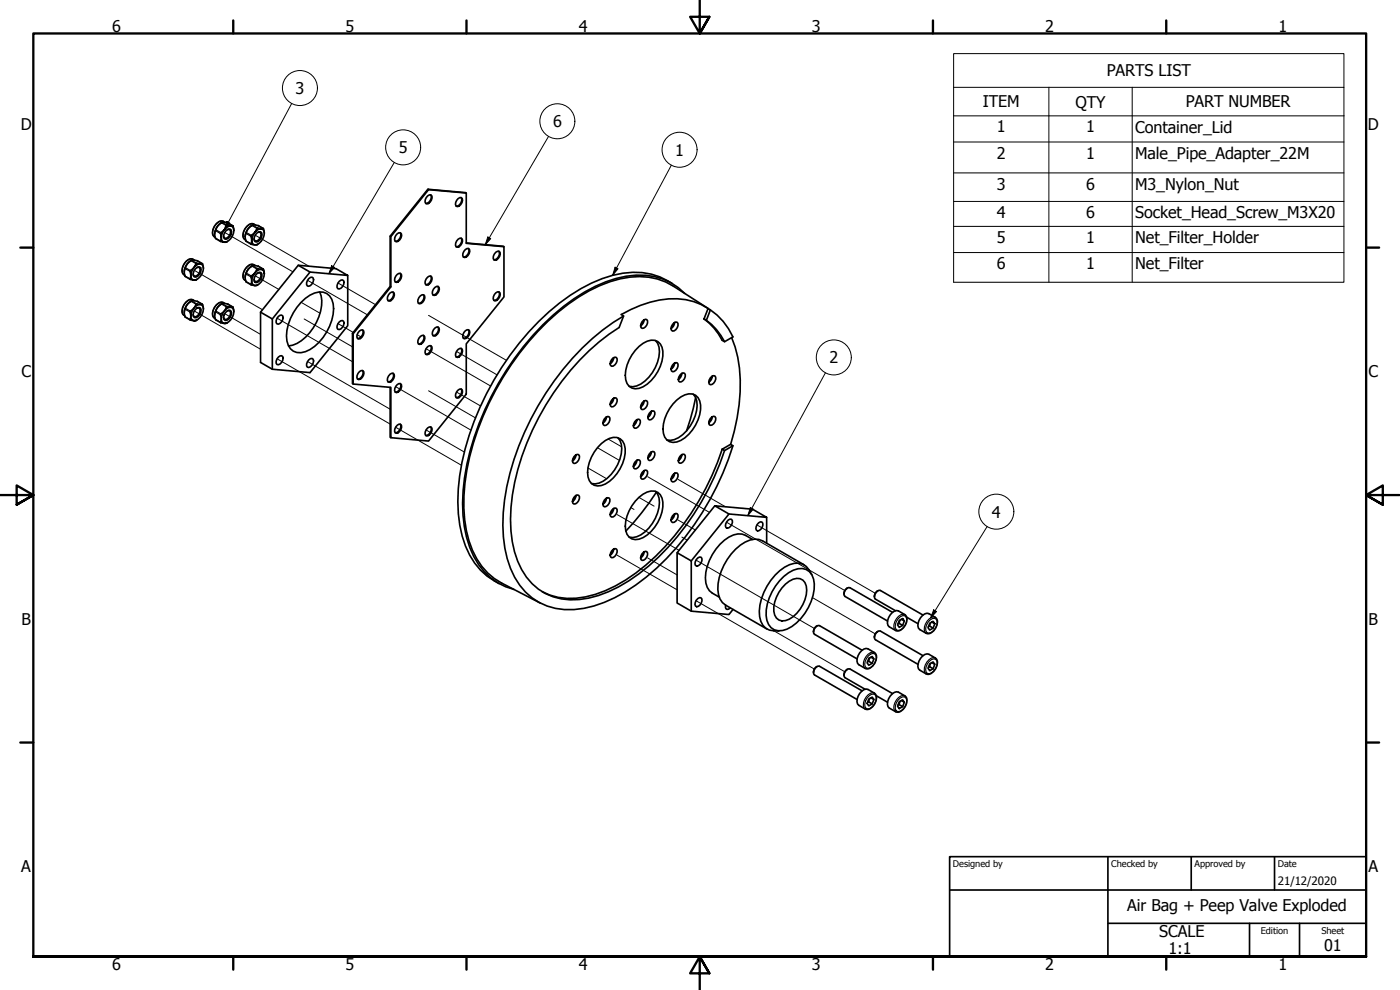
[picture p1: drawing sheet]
<svg xmlns="http://www.w3.org/2000/svg" width="420mm" height="297mm" viewBox="0 0 420 297" stroke-linecap="round" stroke-linejoin="round" font-family="sans-serif">
<!-- layer: Tweak Trail (ISO) -->
<g fill="none" stroke="#000" stroke-width=".3">
<path d="M67.4 69.8l20.5 11.8M76.6 70.6l16.1 9.3M58.3 81.1l20.5 11.8M58.3 93.3l19.9 11.5M67.4 94.1l10.8 6.2M76.6 82.8l7.1 4M83.2 95.5l22.6 13M90.4 90.7l5.7 3.3M91.3 95.7l14.5 8.4M92.3 84.1l17.9 10.4M101.4 84.9l11.3 6.5M101.4 97.1l4.6 2.6"/>
<path d="M128.6 94.6l23.4 13.5M83.2 107.7l33.9 19.5M92.3 108.5l24.8 14.3M107.2 100.4l1.2 .7M118.7 116l22.6 13M127.9 104.6l19.3 11.2M128.6 117.2l14.1 8.2M137 105.4l12.2 7.1M137 117.6l7.2 4.2M118.7 128.2l19.8 11.4M127.9 129l11.5 6.6M171.9 137.8l.3 .2"/>
<path d="M179.3 134.3l6.6 3.8M181.7 125.3l.3 .1M182.5 131.7l4.1 2.4M176.5 140.4l5.6 3.2M185.2 154.4l18.6 10.7M189.3 152.3l1 .5M191.7 149.2l4.6 2.7M194.4 143l18.5 10.7M203.5 143.8l14.2 8.3M203.5 156l5.2 3M218 156.7l35.5 20.5M227.2 157.5l35.5 20.5"/>
<path d="M185.2 166.6l18 10.4M194.4 167.4l8.8 5.1M204.6 161.1l1.6 1M208.9 168.1l35.5 20.5M243.8 179.3l18.9 10.9M208.9 180.2l35.5 20.5M232.2 189.3l21.3 12.3"/>
</g>
<!-- layer: Visible (ISO) -->
<g fill="none" stroke="#000" stroke-width=".5">
<path d="M128.4 58.8l.9-.3a1.79 1.79 0 0 1-1.2 2.7l-.4-.2a1.86 1.86 0 0 1 .7-2.2zM128.4 56.8l-11.3 14.1 .2 .1M128.6 56.9l11.3 1v15.1l11.3 1v15.1l-11.3 14.1v15.1l-11.3 14-11.3-1v-15.1l-11.3-1v-15.1l11.3-14v-15.1zM128.6 56.9l-.2-.1 11.5 1.1M129.2 58.5a1.86 1.86 0 0 1-1.4 2.5M137.5 59.6l1-.3a1.78 1.78 0 0 1-1.2 2.7l-.4-.2a1.86 1.86 0 0 1 .6-2.2zM138.4 59.3a1.85 1.85 0 0 1-1.5 2.6M57.4 78.1l-.2 .2a4.1 4.1 0 0 0-1.9 3.3M58.4 78.1l-.8-.4a3.4 3.4 0 0 0-2.7 4.5l.5 .4M60.7 79.1l.3 1.4M60.7 79.1l-1.8-.1-.7 1.3a1.6 1.6 0 0 1 2.7-.5 3.6 3.6 0 0 1-2.7 4.2l1-.2M60.7 79.1a4.5 4.5 0 0 0-2.6-1.1 3.7 3.7 0 0 0-2.5 5l1.5 .8"/>
<path d="M66.3 69.8l1.1-.9-.9 1.6-.1 .8zM66.4 71.3l.1 .7 .3 .5 .6 .2-1.2-.3zM66.6 66.8l-.3 .1a4.1 4.1 0 0 0-1.9 3.3M67.5 66.7l-.8-.4a3.3 3.3 0 0 0-2.6 4.5l.5 .4M67.9 69.1l.6-.3 .5-.1a1.73 1.73 0 0 1-.6 2.9l-.6 .2-.4-.1a1.99 1.99 0 0 1 .5-2.6zM68 67.6l1.2 .2-.6 .1-1.2 1zM68.2 68.9l.5-.1 .4 .2a1.97 1.97 0 0 1-1.4 2.5l-.4-.2-.2-.5M69.8 67.7l.4 1.4M69.8 67.7l-.6 .1 .5 .2 .5 1.1M69.9 67.7a4.4 4.4 0 0 0-2.6-1 3.7 3.7 0 0 0-2.6 4.9l1.5 .8M70.2 69.1a3.6 3.6 0 0 1-2.8 3.6l.9-.3M73.6 71l.3 1.4 1.5 .9"/>
<path d="M75.4 70.6l1.1-.9-.5 .8-.5 1.6zM75.7 79.8l-.2 .1a4.1 4.1 0 0 0-1.9 3.3M75.7 67.6l-.2 .1a4.1 4.1 0 0 0-1.9 3.3M76.6 79.7l-.7-.4a3.3 3.3 0 0 0-2.7 4.5l.5 .4M76.6 67.5l-.7-.4a3.3 3.3 0 0 0-2.7 4.6l.5 .3M77.1 69.9l.6-.4 .5 .1a2.02 2.02 0 0 1-1.3 3l-.5-.2a2.12 2.12 0 0 1 .7-2.5zM77.2 68.4l1.2 .2-1.3 .5-.6 .6zM77.4 69.7l.5-.1 .3 .3a1.96 1.96 0 0 1-1.4 2.4l-.4-.1-.2-.5M77.5 79.9a2.7 2.7 0 0 0-3.7 2.3 2.72 2.72 0 0 0 .1 2.4l1.5 .8M77.5 67.7a2.7 2.7 0 0 0-3.7 2.3l-.2 1M77.5 79.9h.1M77.5 67.7h.1"/>
<path d="M77.5 79.9l1.5 .8M77.5 67.7l1.5 .9M79 68.6a3.6 3.6 0 0 1-2.5 4.9l-.5-.2-.5-1.2-.2 1a2.01 2.01 0 0 0 2.1 .1M79 68.6h-.6l.5 .2 .4 1.2M89.5 79.6l3.5 2-11.3 14.1M117.1 70.9v15l.2 .2M119.2 70.1l1-.2a1.78 1.78 0 0 1-1.2 2.6l-.4-.1a1.86 1.86 0 0 1 .6-2.3zM120.1 69.8a1.86 1.86 0 0 1-1.5 2.6M137.5 71.8l1-.3a1.79 1.79 0 0 1-1.2 2.7l-.4-.2a1.86 1.86 0 0 1 .6-2.2zM138.4 71.5a1.85 1.85 0 0 1-1.5 2.5M139.7 74.9l.9-.3a1.78 1.78 0 0 1-1.2 2.7l-.3-.2a1.86 1.86 0 0 1 .6-2.2zM139.9 72.9l11.3 1.1"/>
<path d="M140.6 74.6a1.86 1.86 0 0 1-1.5 2.5M148.8 75.7l1-.3a1.79 1.79 0 0 1-1.2 2.7l-.4-.2a1.86 1.86 0 0 1 .6-2.2zM149.7 75.4a1.85 1.85 0 0 1-1.5 2.5M57.1 81.2l1.1-.9-.8 1.6-.1 .8zM57.3 94.9l.1 .7 .3 .4 .5 .2-1.2-.2zM57.3 82.7l.1 .7 .3 .4 .5 .2-1.2-.2zM57.4 90.3l-.2 .2a4.1 4.1 0 0 0-1.9 3.2M58.4 90.2l-.8-.3a3.3 3.3 0 0 0-2.7 4.5l.5 .3M58.6 92.9l.6-.5 .5-.2 .4 .2a2.07 2.07 0 0 1-1.7 2.9 1.67 1.67 0 0 1 .2-2.4zM58.7 80.6l.6-.4 .5-.1 .4 .2a2.04 2.04 0 0 1-1.9 2.8 1.84 1.84 0 0 1 .4-2.5zM59.1 92.5l.5-.1 .4 .2a1.97 1.97 0 0 1-1.5 2.5l-.4-.2-.1-.5M59.1 80.3l.5-.1 .4 .2a1.97 1.97 0 0 1-1.5 2.5l-.4-.2-.1-.5"/>
<path d="M60.7 91.3l.3 1.4M60.7 91.3h-1.9a3.9 3.9 0 0 1-1.8 2.2l.3 1.4a3.6 3.6 0 0 1 2.8-3.5 1.48 1.48 0 0 1 .8 2.1 3.5 3.5 0 0 1-2.7 2.7l1-.2M60.7 91.3a4.5 4.5 0 0 0-2.6-1.1 3.7 3.7 0 0 0-2.5 4.9l1.5 .9M66.6 91.1l-.3 .2a4.1 4.1 0 0 0-1.9 3.3M67.5 91.1l-.8-.4a3.3 3.3 0 0 0-2.6 4.5l.5 .4M67.7 93.8l1.1-.7 .4 .1a2.08 2.08 0 0 1-1.6 2.9 1.53 1.53 0 0 1 .1-2.3zM68 92l1.2 .2a3.5 3.5 0 0 0-2.7 4.2l.3 .5 .6 .2-1.2-.4a3.1 3.1 0 0 0 0-2.4l.1-.1a3.8 3.8 0 0 0 1.7-2.2zM68.2 93.3l.5-.1 .4 .2a1.96 1.96 0 0 1-1.4 2.5l-.4-.2-.2-.5M69.8 92.1a3.6 3.6 0 0 1-2.4 5l.9-.3M69.8 92.1l-.6 .1 .5 .2 .5 1.1M69.9 92.1a4.4 4.4 0 0 0-2.6-1.1 3.7 3.7 0 0 0-2.6 5l1.5 .8M77.2 80.6l1.2 .2-1.3 .5-.6 .6z"/>
<path d="M77.2 82l.6-.3 .5 .1a2.06 2.06 0 0 1-1.5 3l-.4-.3a2.24 2.24 0 0 1 .8-2.5zM77.4 81.9l.5-.1 .3 .2a1.97 1.97 0 0 1-1.4 2.5l-.4-.2-.2-.5M78.2 93.7l3.5 2v15.1M78.4 80.8h.6l.3 1.3-.4-1.1zM79.3 82.1a3.6 3.6 0 0 1-2.8 3.6 1.48 1.48 0 0 1-.8-2.2l.8-1.6-1.2 1.2a3 3 0 0 1 0 2.3l1.5 .3 .6-.3M83.5 95l1-.5a1.47 1.47 0 0 1-.5 2.5l-.5 .3-.4-.1a1.69 1.69 0 0 1 .4-2.2zM90.3 90.7a8.3 8.3 0 0 1 6.7-3 4.3 4.3 0 0 1 3.1 4.9 15.1 15.1 0 0 1-8.4 12.9 3.9 3.9 0 0 1-5.6-3.2 14.4 14.4 0 0 1 4.2-11.6zM92.7 83.6l.9-.4a1.47 1.47 0 0 1-.4 2.5l-1 .1a1.7 1.7 0 0 1 .5-2.2zM93 81.6l11.4 1-3.6-2-11.3-1-11.3 14.1v15l3.5 2.1 11.3 1 11.4-14.1v-15.1M96 87.6a10.9 10.9 0 0 1-1 9.1 13.3 13.3 0 0 1-7.2 6.9l-1.2 .2M101.8 84.4l1-.4a1.47 1.47 0 0 1-.5 2.5l-.9 .1a1.7 1.7 0 0 1 .4-2.2zM101.8 96.6l1-.4a1.28 1.28 0 0 1 0 2l-.5 .5-.9 .1a1.7 1.7 0 0 1 .4-2.2z"/>
<path d="M107.9 99.3l1-.3a1.79 1.79 0 0 1-1.2 2.7l-.4-.2a1.86 1.86 0 0 1 .6-2.2zM108.8 99a1.86 1.86 0 0 1-1.5 2.6M117 87.9l1-.3a1.78 1.78 0 0 1-1.2 2.7l-.4-.1a1.87 1.87 0 0 1 .6-2.3zM117.1 85.9l-11.3 14.1 .2 .1M117.9 87.6a1.86 1.86 0 0 1-1.5 2.6M119.2 82.3l1-.3a1.78 1.78 0 0 1-1.2 2.7l-.4-.1a1.86 1.86 0 0 1 .6-2.3zM120.1 82a1.86 1.86 0 0 1-1.5 2.6M126.2 88.7l.9-.2a1.78 1.78 0 0 1-1.2 2.7l-.3-.2a1.86 1.86 0 0 1 .6-2.3zM127.1 88.4a1.85 1.85 0 0 1-1.5 2.6M128.4 83.1l.9-.2a1.79 1.79 0 0 1-1.2 2.7l-.4-.2a1.86 1.86 0 0 1 .7-2.3zM129.2 82.8a1.85 1.85 0 0 1-1.4 2.6M130.5 86.2l1-.3a1.78 1.78 0 0 1-1.2 2.7l-.4-.1a1.86 1.86 0 0 1 .6-2.3z"/>
<path d="M130.5 98.4l1-.3a1.78 1.78 0 0 1-1.2 2.7l-.4-.1a1.86 1.86 0 0 1 .6-2.3zM131.4 98.1a1.86 1.86 0 0 1-1.5 2.6M131.4 85.9a1.86 1.86 0 0 1-1.5 2.6M139.7 99.2l.9-.2a1.78 1.78 0 0 1-1.2 2.6l-.3-.1a1.86 1.86 0 0 1 .6-2.3zM140.6 98.9a1.86 1.86 0 0 1-1.5 2.6M148.8 87.9l1-.3a1.79 1.79 0 0 1-1.2 2.7l-.4-.2a1.86 1.86 0 0 1 .6-2.2zM149.7 87.6a1.85 1.85 0 0 1-1.5 2.5M187.1 94.8a76.4 76.4 0 0 0-29.7 35 65.3 65.3 0 0 0-6.3 31.3 26.5 26.5 0 0 0 6.6 16.5 18.6 18.6 0 0 0 17.5 4.9 48.7 48.7 0 0 0 24.8-14.9 85.7 85.7 0 0 0 20-33.9M193.3 95.9a2.36 2.36 0 0 1-1 1.9 1.82 1.82 0 0 1 1.8-1.9 1.83 1.83 0 0 1-1.4 2.6l-.3-.2-.1-.5M201.8 85.1a20.7 20.7 0 0 0-17.9-2.5 54.4 54.4 0 0 0-25.2 17 83.4 83.4 0 0 0-21.2 47.2 36.6 36.6 0 0 0 3.4 19.7 19.4 19.4 0 0 0 8.9 8.6M202.5 96.8a2.33 2.33 0 0 1-1.1 1.8 1.83 1.83 0 0 1 1.8-1.9 1.83 1.83 0 0 1-1.3 2.6l-.4-.2-.1-.5M205.5 88a18.9 18.9 0 0 0-17.5-5.1 48.6 48.6 0 0 0-25.1 14.5 85.4 85.4 0 0 0-23.5 46 40.8 40.8 0 0 0 2.8 23.6 18.4 18.4 0 0 0 12 9.8"/>
<path d="M212 96.1a17.9 17.9 0 0 1 5.5 6.4M212.3 92.4l-10.3-6.6a21.3 21.3 0 0 0-18.9-1.3 57.8 57.8 0 0 0-24.4 18 83.7 83.7 0 0 0-19.2 42.5 37.9 37.9 0 0 0 3.6 22.7 18.4 18.4 0 0 0 7.4 7.2l11.6 6M212.5 92.5a20.3 20.3 0 0 0-17.4-1.8l-2.8 .9-5.8 2.8 .6 .4-1.3 3.5a73.6 73.6 0 0 0-27.7 34.7 56.3 56.3 0 0 0-4.4 29.5 20.9 20.9 0 0 0 10 15.6 20.5 20.5 0 0 0 15.9 .6 53.8 53.8 0 0 0 23.6-17.6 81.1 81.1 0 0 0 14.3-25.9M212.5 92.5l.7 .5-1.2 3.1-.7-.4zM213.2 93a19.4 19.4 0 0 1 6.8 8.1l-2.5 1.4-.8-.4a17.9 17.9 0 0 0-5.4-6.4M83.5 107.2l1-.5a1.47 1.47 0 0 1-.5 2.5l-.5 .2h-.4a1.69 1.69 0 0 1 .4-2.2zM92.7 108l.9-.5a1.47 1.47 0 0 1-.4 2.5l-.5 .3-.5-.1a1.69 1.69 0 0 1 .5-2.2zM105.8 100v15.1l.2 .1M107.9 111.5l1-.3a1.79 1.79 0 0 1-1.2 2.7l-.4-.2a1.86 1.86 0 0 1 .6-2.2zM108.8 111.2a1.85 1.85 0 0 1-1.5 2.5M117 112.3l1-.3a1.78 1.78 0 0 1-1.2 2.7l-.4-.2a1.86 1.86 0 0 1 .6-2.2zM117.1 116.2v15l.2 .1"/>
<path d="M117.9 112a1.86 1.86 0 0 1-1.5 2.6M119.2 115.4l1-.3a1.79 1.79 0 0 1-1.2 2.7l-.4-.2a1.86 1.86 0 0 1 .6-2.2zM120.1 115.1a1.86 1.86 0 0 1-1.5 2.6M126.2 100.9l.9-.3a1.78 1.78 0 0 1-1.2 2.7l-.3-.1a1.86 1.86 0 0 1 .6-2.3zM127.1 100.6a1.85 1.85 0 0 1-1.5 2.6M128.4 104l.9-.3a1.79 1.79 0 0 1-1.2 2.7l-.4-.1a1.86 1.86 0 0 1 .7-2.3zM129.2 103.7a1.86 1.86 0 0 1-1.4 2.6M137.5 117l1-.3a1.78 1.78 0 0 1-1.2 2.7l-.4-.1a1.86 1.86 0 0 1 .6-2.3zM137.5 104.8l1-.2a1.78 1.78 0 0 1-1.2 2.6l-.4-.1a1.87 1.87 0 0 1 .6-2.3zM138.4 104.5a1.85 1.85 0 0 1-1.5 2.6M138.4 116.7a1.85 1.85 0 0 1-1.5 2.6M184.2 119.5a2.31 2.31 0 0 1-1.1 1.8 1.81 1.81 0 0 1 1.9-1.8 1.83 1.83 0 0 1-1.4 2.6l-.4-.3-.1-.5"/>
<path d="M184.2 107.3a2.33 2.33 0 0 1-1.1 1.8 1.81 1.81 0 0 1 1.9-1.8 1.83 1.83 0 0 1-1.4 2.6l-.4-.3-.1-.5M191.8 103.9a5.1 5.1 0 0 1 5.6-1.4 4.4 4.4 0 0 1 1.5 4.3 11.8 11.8 0 0 1-7.1 9.7 3.3 3.3 0 0 1-4.1-3.9 12.7 12.7 0 0 1 4.1-8.7zM196.7 102.2a7.3 7.3 0 0 1 0 8.1 9.6 9.6 0 0 1-6.8 5.7l-1.1-.1M202.5 108.9a2.33 2.33 0 0 1-1.1 1.9 1.83 1.83 0 0 1 1.8-1.9 1.83 1.83 0 0 1-1.3 2.6l-.4-.2-.1-.5M204.6 112a2.36 2.36 0 0 1-1 1.9 1.82 1.82 0 0 1 1.8-1.9 1.83 1.83 0 0 1-1.4 2.6l-.3-.2-.1-.5M208.1 118.3a7.3 7.3 0 0 1-.1 8.1 9.5 9.5 0 0 1-6.8 5.7l-1.1-.1M208.8 119.3l-.7 3.3-2 6.6M213.8 112.9a2.36 2.36 0 0 1-1.1 1.8 1.82 1.82 0 0 1 1.9-1.9 1.83 1.83 0 0 1-1.4 2.6l-.4-.2-.1-.5M219.6 101.3a41.2 41.2 0 0 1 1.6 24l-1.9 8M119.2 127.6l1-.3a1.78 1.78 0 0 1-1.2 2.7l-.4-.2a1.86 1.86 0 0 1 .6-2.2zM120.1 127.3a1.86 1.86 0 0 1-1.5 2.5M128.4 128.4l.9-.3a1.79 1.79 0 0 1-1.2 2.7l-.4-.2a1.86 1.86 0 0 1 .7-2.2z"/>
<path d="M129.2 128.1a1.85 1.85 0 0 1-1.4 2.6M172.9 136.5a2.33 2.33 0 0 1-1.1 1.8 1.82 1.82 0 0 1 1.9-1.9 1.83 1.83 0 0 1-1.4 2.7l-.4-.3-.1-.5M180.5 133.1a5.1 5.1 0 0 1 5.6-1.5 4.4 4.4 0 0 1 1.5 4.4 11.8 11.8 0 0 1-7.1 9.7 3.3 3.3 0 0 1-4.2-3.9 12.7 12.7 0 0 1 4.2-8.7zM182 125.1a2.33 2.33 0 0 1-1.1 1.8 1.82 1.82 0 0 1 1.9-1.8 1.83 1.83 0 0 1-1.4 2.6l-.3-.3-.2-.5M185.4 131.3a7.3 7.3 0 0 1 0 8.1 9.5 9.5 0 0 1-6.8 5.8l-1.1-.1M191.1 125.9a2.36 2.36 0 0 1-1 1.9 1.82 1.82 0 0 1 1.8-1.9 1.83 1.83 0 0 1-1.4 2.6l-.3-.2-.1-.5M191.1 138.1a2.36 2.36 0 0 1-1 1.8 1.82 1.82 0 0 1 1.8-1.8 1.83 1.83 0 0 1-1.4 2.6l-.3-.3-.1-.5M193.3 120.3a2.36 2.36 0 0 1-1 1.8 1.82 1.82 0 0 1 1.8-1.8 1.83 1.83 0 0 1-1.4 2.6l-.3-.3-.1-.5M195.5 135.6a2.31 2.31 0 0 1-1.1 1.8 1.83 1.83 0 0 1 1.9-1.9 1.84 1.84 0 0 1-1.4 2.7l-.4-.3-.1-.5M195.5 123.4a2.31 2.31 0 0 1-1.1 1.8 1.83 1.83 0 0 1 1.9-1.8 1.84 1.84 0 0 1-1.4 2.6l-.4-.3-.1-.5M203.1 120a5.1 5.1 0 0 1 5.6-1.4 4.4 4.4 0 0 1 1.5 4.3 11.8 11.8 0 0 1-7.1 9.7 3.3 3.3 0 0 1-4.1-3.9 12.7 12.7 0 0 1 4.1-8.7zM204.6 136.4a2.33 2.33 0 0 1-1 1.8 1.82 1.82 0 0 1 1.8-1.8 1.83 1.83 0 0 1-1.4 2.6l-.3-.3-.1-.5"/>
<path d="M213.8 125a2.36 2.36 0 0 1-1.1 1.9 1.82 1.82 0 0 1 1.9-1.9 1.83 1.83 0 0 1-1.4 2.6l-.4-.2-.1-.5M216.7 134.8l2.6-1.5 .7 .4-2.5 1.5zM216.7 134.8a77.7 77.7 0 0 1-25.9 37.1 36.1 36.1 0 0 1-18 7.6 17.9 17.9 0 0 1-10.1-2M172.9 148.7a2.33 2.33 0 0 1-1.1 1.8 1.81 1.81 0 0 1 1.9-1.9 1.83 1.83 0 0 1-1.4 2.6l-.4-.2-.1-.5M182 149.5a2.33 2.33 0 0 1-1.1 1.8 1.83 1.83 0 0 1 1.9-1.9 1.83 1.83 0 0 1-1.4 2.7l-.3-.3-.2-.5M184.2 152.6a2.33 2.33 0 0 1-1.1 1.8 1.81 1.81 0 0 1 1.9-1.9 1.83 1.83 0 0 1-1.4 2.6l-.4-.2-.1-.5M191.8 149.2a5.1 5.1 0 0 1 5.6-1.5 4.4 4.4 0 0 1 1.5 4.4 11.8 11.8 0 0 1-7.1 9.7 3.3 3.3 0 0 1-4.1-3.9 12.7 12.7 0 0 1 4.1-8.7zM193.3 141.2a2.36 2.36 0 0 1-1 1.8 1.83 1.83 0 0 1 1.8-1.9 1.83 1.83 0 0 1-1.4 2.7l-.3-.3-.1-.5M196.7 147.4a7.3 7.3 0 0 1 0 8.1 9.5 9.5 0 0 1-6.8 5.8l-1.1-.1M197 147.7a82.1 82.1 0 0 1-9.2 11.7M202.5 142a2.33 2.33 0 0 1-1.1 1.8 1.83 1.83 0 0 1 1.8-1.8 1.83 1.83 0 0 1-1.3 2.6l-.4-.3-.1-.5M202.5 154.2a2.33 2.33 0 0 1-1.1 1.8 1.83 1.83 0 0 1 1.8-1.9 1.83 1.83 0 0 1-1.3 2.7l-.4-.3-.1-.5"/>
<path d="M214.5 151.8l-11.3 14 4.3 2.5v15.1M218.6 156l.9-.2a1.81 1.81 0 0 1-1.3 2.7l-.3-.2a1.93 1.93 0 0 1 .7-2.3zM218.8 154.2l11.3 1-4.3-2.4-11.3-1 4.3 2.4-11.3 14.1M227.7 156.9l.9-.3a1.8 1.8 0 0 1-1.2 2.7l-.4-.2a1.94 1.94 0 0 1 .7-2.2zM230.1 155.2v7.8M184.2 164.7a2.33 2.33 0 0 1-1.1 1.9 1.81 1.81 0 0 1 1.9-1.9 1.83 1.83 0 0 1-1.4 2.6l-.4-.2-.1-.5M193.3 165.6a2.36 2.36 0 0 1-1 1.8 1.82 1.82 0 0 1 1.8-1.9 1.83 1.83 0 0 1-1.4 2.6l-.3-.2-.1-.5M203.2 165.8v15.1l4.3 2.5 11.3 1 1.2-1.5M209.4 167.4l1-.2a1.81 1.81 0 0 1-1.3 2.7l-.4-.2a1.94 1.94 0 0 1 .7-2.3zM209.4 179.6l1-.2a1.81 1.81 0 0 1-1.3 2.6l-.4-.2a1.94 1.94 0 0 1 .7-2.2zM225.9 161.8a5.9 5.9 0 0 0-8.5 .3 15.1 15.1 0 0 0-5.6 12.8 5.5 5.5 0 0 0 4.1 4.3M235.3 172.9a6.9 6.9 0 0 1 6.6-2 4.7 4.7 0 0 1 2.5 4.3 15.6 15.6 0 0 1-8.2 13.6 4.2 4.2 0 0 1-4.4-.2 4.2 4.2 0 0 1-1.9-4 15.8 15.8 0 0 1 5.4-11.7z"/>
<path d="M235.7 175.3a4.3 4.3 0 0 1 5.2-1.2 4.5 4.5 0 0 1 1.1 4.4 10.3 10.3 0 0 1-6.3 7.7 2.74 2.74 0 0 1-3.5-2.8 10.7 10.7 0 0 1 3.5-8.1zM241.3 169.5l-12.4-7.2a5.9 5.9 0 0 0-6.7 1.2 17.5 17.5 0 0 0-6.8 13.4 5.4 5.4 0 0 0 2.3 4.6l12.5 7.2M243.6 172.4a4.7 4.7 0 0 0-5.2-3.4 14 14 0 0 0-9.2 8.7 10.5 10.5 0 0 0-.2 9.9 4.8 4.8 0 0 0 4.9 1.7M254.3 176.4a1.89 1.89 0 0 0-1 1.9M263.5 177.2a1.87 1.87 0 0 0-1.1 1.9M217.8 181.6l.1 1 .3 .3 .5-.1 .5-.4M245.2 200a1.88 1.88 0 0 0-1.1 1.8M245.2 187.8a1.88 1.88 0 0 0-1.1 1.8M258.6 195.2l1.3-.6 2.8 1.4a3.4 3.4 0 0 1-2.7 4.7l-2.2-1.3a3.1 3.1 0 0 1 .8-4.2zM258.7 195.1l-12.7-7.4a1.72 1.72 0 0 0-1.6 2.6l12.8 7.4M260.7 198.4l-.3 .1M260.7 198.4l1.1 .6"/>
<path d="M260.7 197.6l1.1-.6 .5 .7-.5 1.3-1.1 .6-.5-.7zM261 197.4l-.3 1M261.4 197.2l.9 .5M263.5 189.4a1.87 1.87 0 0 0-1.1 1.9M267.8 183.8l1.3-.6 2.7 1.5a3.4 3.4 0 0 1-2.6 4.6l-2.3-1.2a3.1 3.1 0 0 1 .9-4.3zM267.9 183.7l-12.8-7.3a1.72 1.72 0 0 0-1.5 2.6l12.8 7.3M268.7 183.2l-6-3.4a1.72 1.72 0 0 1 1.5-2.6l12.8 7.3M269.8 187l1.1 .6M269.8 187l-.3 .2M269.9 186.2l1-.6 .5 .7-.5 1.3-1 .6-.5-.7zM270.2 186l-.4 1M270.5 185.8l.9 .5"/>
<path d="M272.1 185.2l3.4 1.9M276.9 196.8l1.3-.6 2.8 1.5a3.4 3.4 0 0 1-2.7 4.6l-2.3-1.2a3.1 3.1 0 0 1 .9-4.3zM276.9 184.6l1.3-.6 2.8 1.5a3.4 3.4 0 0 1-2.7 4.6l-2.3-1.2a3.1 3.1 0 0 1 .9-4.3zM277 196.7l-12.8-7.3a1.72 1.72 0 0 0-1.5 2.6l12.8 7.3M279 187.8l1 .7M279 187.8l-.4 .2M279 199.2l1-.6 .5 .7-.5 1.3-1 .6-.5-.7zM279.3 199l-.3 1M279.3 186.9l-.3 .9M279.7 186.6l.8 .5-.5-.7-1 .6-.5 1.3 .5 .7 1-.5 .5-1.4M279.7 198.8l.8 .5M254.3 200.8a1.89 1.89 0 0 0-1 1.8"/>
<path d="M258.6 207.4l1.3-.7 2.8 1.5a3.4 3.4 0 0 1-2.7 4.7l-2.2-1.3a3.1 3.1 0 0 1 .8-4.2zM258.7 207.3l-12.7-7.4a1.72 1.72 0 0 0-1.6 2.6l12.8 7.4M259.6 206.8l-6-3.5a1.72 1.72 0 0 1 1.5-2.6l12.8 7.4M260.7 210.6l-.3 .1M260.7 210.6l1.1 .6M260.7 209.7l1.1-.5 .5 .7-.5 1.3-1.1 .6-.5-.7zM261 209.6l-.3 1M261.4 209.4l.9 .5M263 208.7l3.4 2M267.8 208.2l1.3-.6 2.7 1.4a3.4 3.4 0 0 1-2.6 4.7l-2.3-1.3a3.1 3.1 0 0 1 .9-4.2zM269.8 211.4l1.1 .6M269.8 211.4l-.3 .1"/>
<path d="M269.9 210.6l1-.6 .5 .7-.5 1.3-1 .6-.5-.7zM270.2 210.4l-.4 1M270.5 210.2l.9 .5M279 200l1 .6M279 200l-.4 .2"/>
</g>
<!-- layer: Visible Narrow (ISO) -->
<g fill="none" stroke="#000" stroke-width=".35">
<path d="M57.3 78.2l1.5 .9M57.5 78.1l1.5 .9M57.9 77.8a3.1 3.1 0 0 0-3.2 3.6l.5 1M59.2 78.2l1.5 .9M64.7 69.2l1.5 .9M64.7 71.4l1.5 .9M64.8 68.9l1.5 .9M66.4 66.8l1.6 .9M66.7 66.7l1.5 .9M67 66.4a3.1 3.1 0 0 0-3.2 3.6l.5 1M68.3 66.9l1.5 .8M73.8 70l1.5 .9"/>
<path d="M73.8 72.3l1.5 .8M73.9 69.7l1.5 .9M75.6 79.8l1.5 .9M75.6 67.7l1.5 .8M75.8 79.7l1.5 .9M75.8 67.5l1.5 .9M76.2 79.4a3.1 3.1 0 0 0-3.3 3.6l.6 1M76.2 67.2a3.1 3.1 0 0 0-3.3 3.6l.6 1.1M77.5 79.9l1.5 .8M77.5 67.7l1.5 .9M55.5 92.8l1.5 .8M55.5 95l1.5 .9"/>
<path d="M55.5 80.6l1.5 .8M55.5 82.8l1.5 .9M55.6 92.5l1.5 .9M55.6 80.3l1.5 .9M57.3 90.4l1.5 .9M57.5 90.3l1.5 .9M57.9 90a3.1 3.1 0 0 0-3.2 3.6l.5 1M59.2 90.4l1.5 .9M64.7 93.6l1.5 .8M64.7 95.8l1.5 .9M64.8 93.3l1.5 .9M66.4 91.2l1.6 .9"/>
<path d="M66.7 91.1l1.5 .9M67 90.8a3.1 3.1 0 0 0-3.2 3.6l.5 1M68.3 91.2l1.5 .9M73.8 82.2l1.5 .9M73.8 84.4l1.5 .9M73.9 81.9l1.5 .9M260.6 196.8l.6-.5 .7-.2 .6 .1a2.45 2.45 0 0 1-.6 3.6l-1.3 .7-.6-.1a2.16 2.16 0 0 1 0-2.8zM262.4 195.8a3.2 3.2 0 0 0-3.3 3.7l.6 1M269.5 185.7l.7-.6 1.2-.4a1.82 1.82 0 0 1 .4 2.6 2.55 2.55 0 0 1-2.5 1.8 1.82 1.82 0 0 1-.3-2.6zM271.6 184.4a3.2 3.2 0 0 0-3.4 3.7l.6 1.1M278.9 198.5l1.3-.8 .5 .1a2.16 2.16 0 0 1 0 2.8 2.15 2.15 0 0 1-2.4 1.4 2.45 2.45 0 0 1 .6-3.5zM279.1 186.1l.7-.5 .6-.1 .5 .2a3.1 3.1 0 0 1-2.2 4.3l-.5-.3a2.79 2.79 0 0 1 .9-3.6z"/>
<path d="M280.7 197.4a3.1 3.1 0 0 0-3.3 2.9v.8l.5 1.1M280.7 185.2a3.1 3.1 0 0 0-3.3 2.9v.8l.5 1.1M260.8 208.8l1.3-.6 .5 .3a3.1 3.1 0 0 1-2.2 4.2l-.5-.2a2.79 2.79 0 0 1 .9-3.7zM262.4 208a3.2 3.2 0 0 0-3.3 3.7l.6 1M269.5 210.1l.7-.7 .6-.3h.6a1.83 1.83 0 0 1 .4 2.6 2.53 2.53 0 0 1-2.5 1.8 1.81 1.81 0 0 1-.3-2.6zM271.6 208.8a3.2 3.2 0 0 0-3.4 3.7l.6 1"/>
</g>
<!-- layer: Symbol (ISO) -->
<g fill="none" stroke="#000" stroke-width=".3">
<path d="M87.5 31l-20.1 37.9M286.2 26.2v-10.1h117.1v10.1M286.2 26.2h117.1v8.6M286.2 26.2v58.5h117.1v-49.9M286.2 34.8h117.1M314.8 26.2v58.5M339.8 26.2v58.5M118.3 48.7l-19.6 33.4M164.6 40.9l-19 32.6M201.5 49.6l-17.6 33M286.2 42.6h117.1M286.2 51.9h117.1"/>
<path d="M68.1 66.5l.9 .4-1.6 2zM99.5 79.7l.9 .5-1.7 1.9zM146.4 71.1l.9 .5-1.7 1.9zM286.2 60.4h117.1M286.2 67.9h117.1M286.2 75.8h117.1M184.6 80.2l.9 .4-1.6 2zM247.7 111.8l-23.3 42.9M225.2 152.3l.9 .5-1.7 1.9zM296.3 158l-17 27.4M280.2 183l.9 .5-1.8 1.9z"/>
<circle cx="90" cy="26.4" r="5.3"/>
<circle cx="167.3" cy="36.4" r="5.3"/>
<circle cx="121" cy="44.2" r="5.3"/>
<circle cx="203.9" cy="44.9" r="5.3"/>
<circle cx="250.2" cy="107.2" r="5.3"/>
<circle cx="299" cy="153.5" r="5.3"/>
</g>
<!-- layer: Border (ISO) -->
<g fill="none" stroke="#000" stroke-width=".7">
<path d="M70 6.1v3.9M140 6.1v3.9M210 0v10l-2.9-5h5.8l-2.9 5 2.9-5M280 6.1v3.9M350 6.1v3.9M6.1 74.3h3.9M410 74.3h3.9M0 148.5h10l-5-2.9v5.8l5-2.9-5 2.9M420 148.5h-10l5-2.9v5.8l-5-2.9 5 2.9M6.1 222.8h3.9M410 222.8h3.9M10 287v-277h400v277h-400h400"/>
<path d="M70 287v3.9M140 287v3.9M212.9 292l-2.9-5 2.9 5h-5.8l2.9-5v10M280 287v3.9M350 287v3.9"/>
</g>
<!-- layer: Title (ISO) -->
<path d="M285 257h125v30h-125zM332.5 257v30M357.5 257v10M382.5 257v10M285 267h125M332.5 277h77.5M375 277v10M390 277v10" fill="none" stroke="#000" stroke-width=".5"/>
<!-- layer: Symbol (ISO) -->
<g fill="#000">
<path d="M68.1 66.5l.9 .4-1.6 2z" fill-rule="evenodd"/>
<path d="M99.5 79.7l.9 .5-1.7 1.9z" fill-rule="evenodd"/>
<path d="M146.4 71.1l.9 .5-1.7 1.9z" fill-rule="evenodd"/>
<path d="M184.6 80.2l.9 .4-1.6 2z" fill-rule="evenodd"/>
<path d="M225.2 152.3l.9 .5-1.7 1.9z" fill-rule="evenodd"/>
<path d="M280.2 183l.9 .5-1.8 1.9z" fill-rule="evenodd"/>
</g>
<g font-size="4.8">
<text x="33.7" y="9.6">6</text>
<text x="103.7" y="9.6">5</text>
<text x="173.7" y="9.6">4</text>
<text x="243.7" y="9.6">3</text>
<text x="313.7" y="9.6">2</text>
<text x="383.7" y="9.6">1</text>
<text x="332.2" y="22.9">PARTS LIST</text>
<text x="88.7" y="28.2">3</text>
<text x="295" y="32.2">ITEM</text>
<text x="322.8" y="32.3">QTY</text>
<text x="355.8" y="32.2">PART NUMBER</text>
<text x="6.2" y="38.9">D</text>
<text x="166" y="38.2">6</text>
<text x="299.2" y="39.7">1</text>
<text x="326" y="39.7">1</text>
<text x="340.7" y="39.8">Container_Lid</text>
<text x="410.5" y="38.9">D</text>
<text x="119.7" y="46">5</text>
<text x="202.6" y="46.7">1</text>
<text x="299.2" y="47.6">2</text>
<text x="326" y="47.6">1</text>
<text x="340.7" y="47.6">Male_Pipe_Adapter_22M</text>
<text x="299.2" y="56.9">3</text>
<text x="326" y="56.9">6</text>
<text x="340.7" y="56.9">M3_Nylon_Nut</text>
<text x="299.2" y="65.4">4</text>
<text x="326" y="65.4">6</text>
<text x="340.7" y="65.5">Socket_Head_Screw_M3X20</text>
<text x="299.2" y="72.9">5</text>
<text x="326" y="72.9">1</text>
<text x="340.7" y="73">Net_Filter_Holder</text>
<text x="299.2" y="80.8">6</text>
<text x="326" y="80.7">1</text>
<text x="340.7" y="80.8">Net_Filter</text>
<text x="6.4" y="113.2">C</text>
<text x="248.9" y="109">2</text>
<text x="410.7" y="113.2">C</text>
<text x="297.7" y="155.3">4</text>
<text x="6.4" y="187.4">B</text>
<text x="410.7" y="187.4">B</text>
<text x="6.4" y="261.7">A</text>
<text x="410.7" y="261.7">A</text>
<text x="338.3" y="273.4">Air Bag + Peep Valve Exploded</text>
<text x="347.9" y="281.3">SCALE</text>
<text x="350.7" y="286.3">1:1</text>
<text x="397.4" y="285.3">01</text>
<text x="33.7" y="290.9">6</text>
<text x="103.7" y="290.9">5</text>
<text x="173.7" y="290.9">4</text>
<text x="243.7" y="290.9">3</text>
<text x="313.7" y="290.9">2</text>
<text x="383.7" y="290.9">1</text>
</g>
<text font-size="3.5" x="383.5" y="265.5">21/12/2020</text>
<g font-size="2.8">
<text x="286" y="260.1">Designed by</text>
<text x="333.5" y="260.1">Checked by</text>
<text x="358.5" y="260.1">Approved by</text>
<text x="383.5" y="260">Date</text>
<text x="378.4" y="280.1">Edition</text>
<text x="396.6" y="280.1">Sheet</text>
</g>
</svg>
